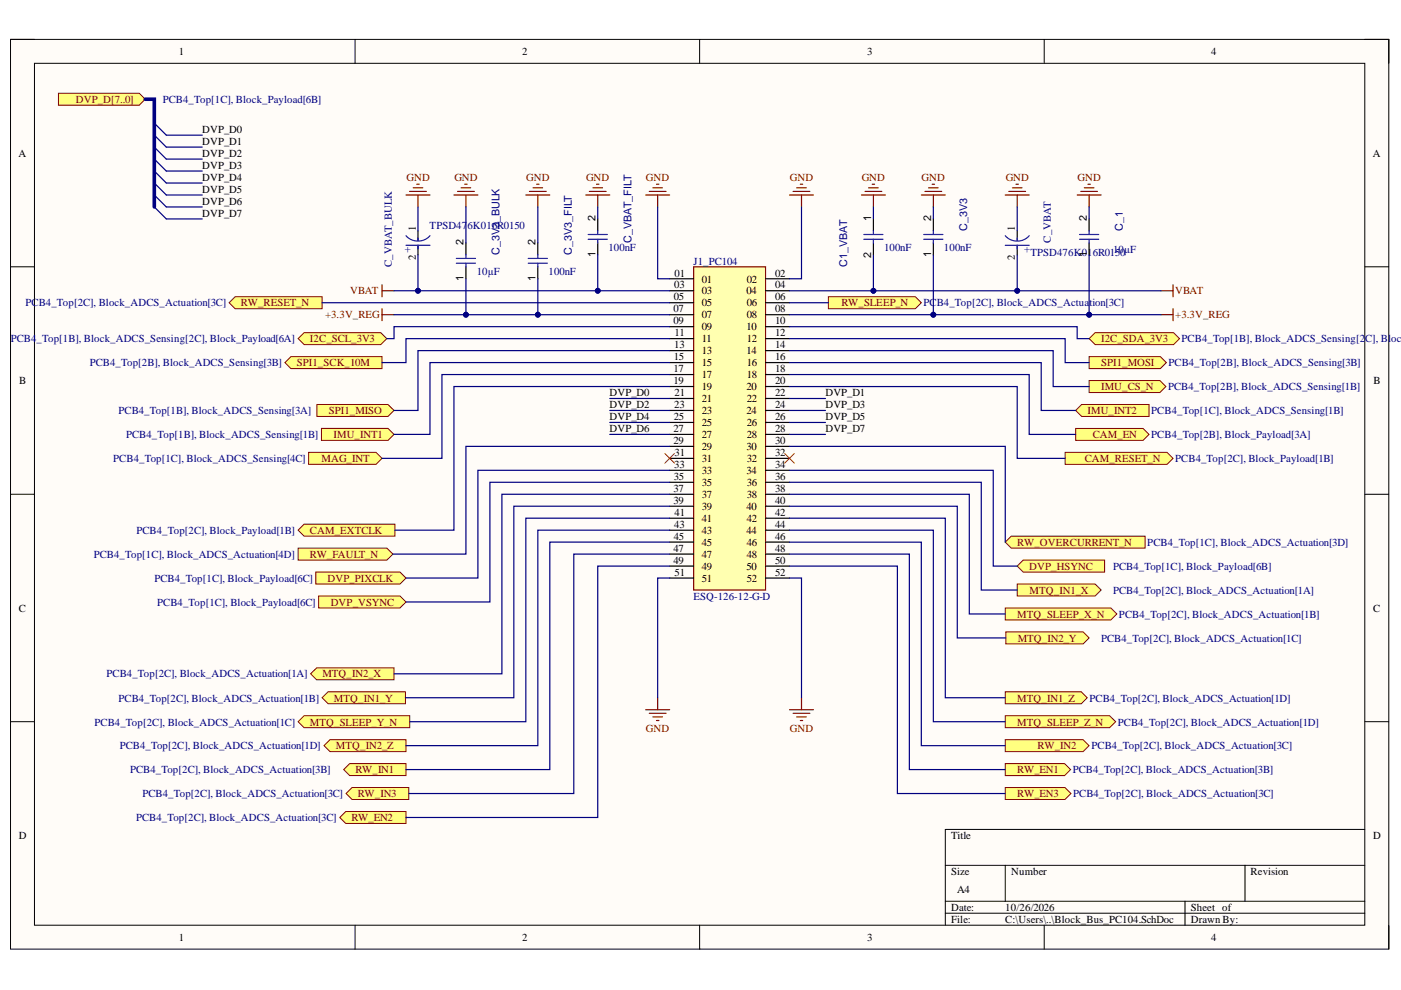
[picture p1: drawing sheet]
<svg xmlns="http://www.w3.org/2000/svg" width="297mm" height="210mm" viewBox="0 0 297 210" stroke-linecap="round" stroke-linejoin="round" font-family="sans-serif">
<path d="M2.2 8.4h292.2v192.8h-292.2z" fill-rule="evenodd" fill="#fffcf8"/>
<path d="M2.2 8.4h292.2v192.8h-292.2z" fill="none" stroke="#000" stroke-width=".21"/>
<path d="M7.3 13.4h282.1v182.8h-282.1z" fill-rule="evenodd" fill="#fffcf8"/>
<g fill="none" stroke="#000" stroke-width=".21">
<path d="M2.2 8.3h5.1M7.3 13.4h282.1v182.8h-282.1zM75.3 8.3v5.1M148.3 8.3v5.1M221.4 8.4v5M289.4 8.4h5v5M2.2 56.6h5.1M289.4 56.6h5M2.2 104.8h5.1M289.4 104.8h5M2.2 153h5.1M289.4 153h5"/>
<path d="M289.4 175.9h-89v20.3M75.3 196.2v5M148.3 196.2v5M200.4 183.5h89M200.4 191.1h89M200.4 193.6h89M213.1 183.5v7.6M221.4 196.2v5M251.2 191.1v5.1M264 183.5v7.6M294.4 196.2v5"/>
</g>
<path d="M147.1 56.6h15.2v68.5h-15.2z" fill-rule="evenodd" fill="#ffffb0"/>
<g fill="none" stroke="#800000" stroke-width=".25">
<path d="M87.6 39.8h2M88.4 39.1h.5M97.8 39.8h2M98.5 39.1h.5M113 39.8h2M113.8 39.1h.5M125.7 39.8h2M126.5 39.1h.5M138.4 39.8h2.1M139.2 39.1h.5M168.9 39.8h2M169.7 39.1h.5"/>
<path d="M184.2 39.8h2M184.9 39.1h.5M196.9 39.8h2M197.6 39.1h.5M214.7 39.8h2M215.4 39.1h.5M229.9 39.8h2M230.7 39.1h.5M86.1 41.3h5.1M86.8 40.6h3.6M88.6 41.3v2.6M96.2 41.3h5.1"/>
<path d="M97 40.6h3.6M98.8 41.3v2.6M111.5 41.3h5.1M112.2 40.6h3.6M114 41.3v2.6M124.2 41.3h5.1M125 40.6h3.5M126.7 41.3v2.6M136.9 41.3h5.1M137.7 40.6h3.5M139.4 41.3v2.6M147.1 56.6h15.2v68.5h-15.2z"/>
<path d="M167.4 41.3h5.1M168.2 40.6h3.5M169.9 41.3v2.6M182.6 41.3h5.1M183.4 40.6h3.6M185.2 41.3v2.6M195.3 41.3h5.1M196.1 40.6h3.6M197.9 41.3v2.6M213.1 41.3h5.1M213.9 40.6h3.5M215.7 41.3v2.6"/>
<path d="M228.4 41.3h5.1M229.1 40.6h3.6M230.9 41.3v2.6M81 60.4v2.5M81 65.5v2.5M81 61.6h2.5M81 66.7h2.5M246.2 61.7h2.5M246.2 66.7h2.5M248.7 60.4v2.5M248.7 65.5v2.5M136.9 150.5h5.1"/>
<path d="M137.7 151.2h3.5M138.4 152h2.1M139.2 152.8h.5M139.4 147.9v2.6M167.4 150.5h5.1M168.2 151.2h3.5M168.9 152h2M169.7 152.8h.5M169.9 147.9v2.6"/>
</g>
<g fill="none" stroke="#000" stroke-width=".25">
<path d="M88.6 49v2M88.6 52v2M98.8 51.5v2.5M98.8 56.6v2.5M114 51.5v2.5M114 56.6v2.5M126.7 46.4v2.6M126.7 51.5v2.5M142 59.1h5.1M162.3 59.1h5.1M185.2 46.4v2.6M185.2 51.5v2.5"/>
<path d="M197.9 46.4v2.6M197.9 51.5v2.5M215.7 49v2M215.7 52v2M230.9 46.4v2.6M230.9 51.5v2.5M142 61.6h5.1M142 64.2h5.1M142 66.7h5.1M142 69.3h5.1M142 71.8h5.1M142 74.3h5.1"/>
<path d="M142 76.9h5.1M142 79.4h5.1M162.3 61.6h5.1M162.3 64.2h5.1M162.3 66.7h5.1M162.3 69.3h5.1M162.3 71.8h5.1M162.3 74.3h5.1M162.3 76.9h5.1M162.3 79.4h5.1M142 82h5.1M142 84.5h5.1"/>
<path d="M142 87h5.1M142 89.6h5.1M142 92.1h5.1M142 94.6h5.1M142 97.2h5.1M142 99.7h5.1M162.3 82h5.1M162.3 84.5h5.1M162.3 87h5.1M162.3 89.6h5.1M162.3 92.1h5.1M162.3 94.6h5.1"/>
<path d="M162.3 97.2h5.1M162.3 99.7h5.1M142 102.3h5.1M142 104.8h5.1M142 107.3h5.1M142 109.9h5.1M142 112.4h5.1M142 114.9h5.1M142 117.5h5.1M162.3 102.3h5.1M162.3 104.8h5.1M162.3 107.3h5.1"/>
<path d="M162.3 109.9h5.1M162.3 112.4h5.1M162.3 114.9h5.1M162.3 117.5h5.1M142 120h5.1M142 122.6h5.1M162.3 120h5.1M162.3 122.6h5.1"/>
</g>
<g fill="none" stroke="#00f" stroke-width=".25">
<path d="M86.1 50a3.4 3.4 0 0 0 5.1 0M86.1 52h5.1M88.6 50.5v.5M88.6 52v.8M96.7 54.8h4.1M96.7 55.8h4.1M98.8 54v.8M98.8 55.8v.8M112 54.8h4.1M112 55.8h4.1M114 54v.8M114 55.8v.8"/>
<path d="M124.7 49.7h4.1M124.7 50.7h4.1M126.7 49v.7M126.7 50.7v.8M183.1 49.7h4.1M183.1 50.7h4.1M185.2 49v.7M185.2 50.7v.8M195.8 49.7h4.1M195.8 50.7h4.1M197.9 49v.7M197.9 50.7v.8"/>
<path d="M213.1 50a3.4 3.4 0 0 0 5.1 0M213.1 52h5.1M215.7 50.5v.5M215.7 52v.8M228.9 49.7h4M228.9 50.7h4M230.9 49v.7M230.9 50.7v.8"/>
</g>
<path d="M63.2 71.8l1.3-1.3h16.2l1.3 1.3-1.3 1.3h-16.2z" fill-rule="evenodd" fill="#ffff80"/>
<path d="M63.2 71.8l1.3-1.3h16.2l1.3 1.3-1.3 1.3h-16.2z" fill="none" stroke="#800000" stroke-width=".21"/>
<path d="M230.9 71.8l1.3-1.3h16.6l1.3 1.3-1.3 1.3h-16.6z" fill-rule="evenodd" fill="#ffff80"/>
<path d="M230.9 71.8l1.3-1.3h16.6l1.3 1.3-1.3 1.3h-16.6z" fill="none" stroke="#800000" stroke-width=".21"/>
<path d="M60.4 76.9l1.3-1.3h19.3v2.5h-19.3z" fill-rule="evenodd" fill="#ffff80"/>
<path d="M60.4 76.9l1.3-1.3h19.3v2.5h-19.3z" fill="none" stroke="#800000" stroke-width=".21"/>
<path d="M230.9 75.6h15.1l1.3 1.3-1.3 1.2h-15.1z" fill-rule="evenodd" fill="#ffff80"/>
<path d="M230.9 75.6h15.1l1.3 1.3-1.3 1.2h-15.1z" fill="none" stroke="#800000" stroke-width=".21"/>
<path d="M67.2 85.8h15.1l1.2 1.2-1.2 1.3h-15.1z" fill-rule="evenodd" fill="#ffff80"/>
<path d="M67.2 85.8h15.1l1.2 1.2-1.2 1.3h-15.1z" fill="none" stroke="#800000" stroke-width=".21"/>
<path d="M230.9 80.7h15l1.3 1.3-1.3 1.2h-15z" fill-rule="evenodd" fill="#ffff80"/>
<path d="M230.9 80.7h15l1.3 1.3-1.3 1.2h-15z" fill="none" stroke="#800000" stroke-width=".21"/>
<path d="M68.2 90.8h14.1l1.2 1.3-1.2 1.3h-14.1z" fill-rule="evenodd" fill="#ffff80"/>
<path d="M68.2 90.8h14.1l1.2 1.3-1.2 1.3h-14.1z" fill="none" stroke="#800000" stroke-width=".21"/>
<path d="M65.4 95.9h14.3l1.3 1.3-1.3 1.2h-14.3z" fill-rule="evenodd" fill="#ffff80"/>
<path d="M65.4 95.9h14.3l1.3 1.3-1.3 1.2h-14.3z" fill="none" stroke="#800000" stroke-width=".21"/>
<path d="M228.1 87l1.2-1.2h14.3v2.5h-14.3z" fill-rule="evenodd" fill="#ffff80"/>
<path d="M228.1 87l1.2-1.2h14.3v2.5h-14.3z" fill="none" stroke="#800000" stroke-width=".21"/>
<path d="M228.1 90.8h14.3l1.2 1.3-1.2 1.3h-14.3z" fill-rule="evenodd" fill="#ffff80"/>
<path d="M228.1 90.8h14.3l1.2 1.3-1.2 1.3h-14.3z" fill="none" stroke="#800000" stroke-width=".21"/>
<path d="M64.5 111.1h19.2v2.6h-19.2l-1.3-1.3z" fill-rule="evenodd" fill="#ffff80"/>
<path d="M64.5 111.1h19.2v2.6h-19.2l-1.3-1.3z" fill="none" stroke="#800000" stroke-width=".21"/>
<path d="M225.8 95.9h21.6l1.3 1.3-1.3 1.3h-21.6z" fill-rule="evenodd" fill="#ffff80"/>
<path d="M225.8 95.9h21.6l1.3 1.3-1.3 1.3h-21.6z" fill="none" stroke="#800000" stroke-width=".21"/>
<path d="M12.4 19.8h17.1l1.3 1.2-1.3 1.3h-17.1z" fill-rule="evenodd" fill="#ffff80"/>
<path d="M12.4 19.8h17.1l1.3 1.2-1.3 1.3h-17.1z" fill="none" stroke="#800000" stroke-width=".21"/>
<path d="M67 121.3h17.8l1.3 1.3-1.3 1.2h-17.8z" fill-rule="evenodd" fill="#ffff80"/>
<path d="M67 121.3h17.8l1.3 1.3-1.3 1.2h-17.8z" fill="none" stroke="#800000" stroke-width=".21"/>
<path d="M216.9 118.8h17.3v2.5h-17.3l-1.2-1.3z" fill-rule="evenodd" fill="#ffff80"/>
<path d="M216.9 118.8h17.3v2.5h-17.3l-1.2-1.3z" fill="none" stroke="#800000" stroke-width=".21"/>
<path d="M67.6 126.4h17.2l1.3 1.2-1.3 1.3h-17.2z" fill-rule="evenodd" fill="#ffff80"/>
<path d="M67.6 126.4h17.2l1.3 1.2-1.3 1.3h-17.2z" fill="none" stroke="#800000" stroke-width=".21"/>
<path d="M215.7 123.8h16.5l1.3 1.3-1.3 1.3h-16.5z" fill-rule="evenodd" fill="#ffff80"/>
<path d="M215.7 123.8h16.5l1.3 1.3-1.3 1.3h-16.5z" fill="none" stroke="#800000" stroke-width=".21"/>
<path d="M213.1 128.9h22.4l1.3 1.3-1.3 1.2h-22.4z" fill-rule="evenodd" fill="#ffff80"/>
<path d="M213.1 128.9h22.4l1.3 1.3-1.3 1.2h-22.4z" fill="none" stroke="#800000" stroke-width=".21"/>
<path d="M65.9 142.9l1.2-1.3h16.4v2.5h-16.4z" fill-rule="evenodd" fill="#ffff80"/>
<path d="M65.9 142.9l1.2-1.3h16.4v2.5h-16.4z" fill="none" stroke="#800000" stroke-width=".21"/>
<path d="M68.3 147.9l1.3-1.2h16.4v2.5h-16.4z" fill-rule="evenodd" fill="#ffff80"/>
<path d="M68.3 147.9l1.3-1.2h16.4v2.5h-16.4z" fill="none" stroke="#800000" stroke-width=".21"/>
<path d="M213.2 134h16.4l1.3 1.3-1.3 1.2h-16.4z" fill-rule="evenodd" fill="#ffff80"/>
<path d="M213.2 134h16.4l1.3 1.3-1.3 1.2h-16.4z" fill="none" stroke="#800000" stroke-width=".21"/>
<path d="M64.5 151.7h22.4v2.6h-22.4l-1.3-1.3z" fill-rule="evenodd" fill="#ffff80"/>
<path d="M64.5 151.7h22.4v2.6h-22.4l-1.3-1.3z" fill="none" stroke="#800000" stroke-width=".21"/>
<path d="M213.1 146.7h16.1l1.3 1.2-1.3 1.3h-16.1z" fill-rule="evenodd" fill="#ffff80"/>
<path d="M213.1 146.7h16.1l1.3 1.2-1.3 1.3h-16.1z" fill="none" stroke="#800000" stroke-width=".21"/>
<path d="M68.7 158.1l1.3-1.3h16.1v2.6h-16.1z" fill-rule="evenodd" fill="#ffff80"/>
<path d="M68.7 158.1l1.3-1.3h16.1v2.6h-16.1z" fill="none" stroke="#800000" stroke-width=".21"/>
<path d="M213.1 151.8h22.2l1.2 1.2-1.2 1.3h-22.2z" fill-rule="evenodd" fill="#ffff80"/>
<path d="M213.1 151.8h22.2l1.2 1.2-1.2 1.3h-22.2z" fill="none" stroke="#800000" stroke-width=".21"/>
<path d="M48.6 64.2l1.3-1.3h18.4v2.6h-18.4z" fill-rule="evenodd" fill="#ffff80"/>
<path d="M48.6 64.2l1.3-1.3h18.4v2.6h-18.4z" fill="none" stroke="#800000" stroke-width=".21"/>
<path d="M175.6 62.9h18.5l1.2 1.3-1.2 1.3h-18.5z" fill-rule="evenodd" fill="#ffff80"/>
<path d="M175.6 62.9h18.5l1.2 1.3-1.2 1.3h-18.5z" fill="none" stroke="#800000" stroke-width=".21"/>
<path d="M213.1 161.9h12.6l1.3 1.3-1.3 1.2h-12.6z" fill-rule="evenodd" fill="#ffff80"/>
<path d="M213.1 161.9h12.6l1.3 1.3-1.3 1.2h-12.6z" fill="none" stroke="#800000" stroke-width=".21"/>
<path d="M72 173.3l1.3-1.2h12.8v2.5h-12.8z" fill-rule="evenodd" fill="#ffff80"/>
<path d="M72 173.3l1.3-1.2h12.8v2.5h-12.8z" fill="none" stroke="#800000" stroke-width=".21"/>
<path d="M72.9 163.2l1.2-1.3h12v2.5h-12z" fill-rule="evenodd" fill="#ffff80"/>
<path d="M72.9 163.2l1.2-1.3h12v2.5h-12z" fill="none" stroke="#800000" stroke-width=".21"/>
<path d="M213.1 156.8h16.5l1.3 1.3-1.3 1.3h-16.5z" fill-rule="evenodd" fill="#ffff80"/>
<path d="M213.1 156.8h16.5l1.3 1.3-1.3 1.3h-16.5z" fill="none" stroke="#800000" stroke-width=".21"/>
<path d="M74.6 167h12.1v2.5h-12.1l-1.2-1.3z" fill-rule="evenodd" fill="#ffff80"/>
<path d="M74.6 167h12.1v2.5h-12.1l-1.2-1.3z" fill="none" stroke="#800000" stroke-width=".21"/>
<path d="M213.1 167h12.7l1.3 1.2-1.3 1.3h-12.7z" fill-rule="evenodd" fill="#ffff80"/>
<path d="M213.1 167h12.7l1.3 1.2-1.3 1.3h-12.7z" fill="none" stroke="#800000" stroke-width=".21"/>
<path d="M63.2 116.2h18.8l1.3 1.3-1.3 1.3h-18.8z" fill-rule="evenodd" fill="#ffff80"/>
<path d="M63.2 116.2h18.8l1.3 1.3-1.3 1.3h-18.8z" fill="none" stroke="#800000" stroke-width=".21"/>
<path d="M213.1 114.9l1.3-1.2h28.4v2.5h-28.4z" fill-rule="evenodd" fill="#ffff80"/>
<path d="M213.1 114.9l1.3-1.2h28.4v2.5h-28.4z" fill="none" stroke="#800000" stroke-width=".21"/>
<path d="M141 96.2l2 2M143 96.2l-2 2M166.4 96.2l2 2M168.4 96.2l-2 2" fill="none" stroke="#f00" stroke-width=".21"/>
<g fill="none" stroke="#000080" stroke-width=".25">
<path d="M32.7 26.1l2.6 2.6M32.7 28.7l2.6 2.5M32.7 31.2l2.6 2.5M32.7 33.7l2.6 2.6M32.7 36.3l2.6 2.5M32.7 38.8l2.6 2.5M32.7 41.3l2.6 2.6M32.7 43.9l2.6 2.5M139.4 43.9v15.2h2.6M169.9 43.9v15.2h-2.5M167.4 61.7h78.8M142 122.6h-2.6v25.3"/>
<path d="M167.4 122.6h2.5v25.3"/>
</g>
<circle cx="185.2" cy="61.7" r=".51" fill="#000080"/>
<circle cx="185.2" cy="61.7" r=".51" fill="none" stroke="#000080" stroke-width=".21"/>
<circle cx="215.7" cy="61.7" r=".51" fill="#000080"/>
<circle cx="215.7" cy="61.7" r=".51" fill="none" stroke="#000080" stroke-width=".21"/>
<path d="M83.5 61.6h58.5" fill="none" stroke="#000080" stroke-width=".25"/>
<circle cx="126.7" cy="61.6" r=".51" fill="#000080"/>
<circle cx="126.7" cy="61.6" r=".51" fill="none" stroke="#000080" stroke-width=".21"/>
<circle cx="88.6" cy="61.6" r=".51" fill="#000080"/>
<circle cx="88.6" cy="61.6" r=".51" fill="none" stroke="#000080" stroke-width=".21"/>
<path d="M126.7 54v7.6" fill="none" stroke="#000080" stroke-width=".25"/>
<circle cx="126.7" cy="61.6" r=".51" fill="#000080"/>
<circle cx="126.7" cy="61.6" r=".51" fill="none" stroke="#000080" stroke-width=".21"/>
<path d="M88.6 43.9v5.1M126.7 43.9v2.5M215.7 54v7.7" fill="none" stroke="#000080" stroke-width=".25"/>
<circle cx="215.7" cy="61.7" r=".51" fill="#000080"/>
<circle cx="215.7" cy="61.7" r=".51" fill="none" stroke="#000080" stroke-width=".21"/>
<path d="M185.2 54v7.7M215.7 43.9v5.1" fill="none" stroke="#000080" stroke-width=".25"/>
<circle cx="185.2" cy="61.7" r=".51" fill="#000080"/>
<circle cx="185.2" cy="61.7" r=".51" fill="none" stroke="#000080" stroke-width=".21"/>
<path d="M185.2 43.9v2.5M83.5 66.7h58.5" fill="none" stroke="#000080" stroke-width=".25"/>
<circle cx="114" cy="66.7" r=".51" fill="#000080"/>
<circle cx="114" cy="66.7" r=".51" fill="none" stroke="#000080" stroke-width=".21"/>
<circle cx="98.8" cy="66.7" r=".51" fill="#000080"/>
<circle cx="98.8" cy="66.7" r=".51" fill="none" stroke="#000080" stroke-width=".21"/>
<path d="M167.4 66.7h78.8" fill="none" stroke="#000080" stroke-width=".25"/>
<circle cx="197.9" cy="66.7" r=".51" fill="#000080"/>
<circle cx="197.9" cy="66.7" r=".51" fill="none" stroke="#000080" stroke-width=".21"/>
<circle cx="230.9" cy="66.7" r=".51" fill="#000080"/>
<circle cx="230.9" cy="66.7" r=".51" fill="none" stroke="#000080" stroke-width=".21"/>
<path d="M114 59.1v7.6" fill="none" stroke="#000080" stroke-width=".25"/>
<circle cx="114" cy="66.7" r=".51" fill="#000080"/>
<circle cx="114" cy="66.7" r=".51" fill="none" stroke="#000080" stroke-width=".21"/>
<path d="M98.8 59.1v7.6M114 43.9v7.6" fill="none" stroke="#000080" stroke-width=".25"/>
<circle cx="98.8" cy="66.7" r=".51" fill="#000080"/>
<circle cx="98.8" cy="66.7" r=".51" fill="none" stroke="#000080" stroke-width=".21"/>
<path d="M98.8 43.9v7.6M197.9 54v12.7" fill="none" stroke="#000080" stroke-width=".25"/>
<circle cx="197.9" cy="66.7" r=".51" fill="#000080"/>
<circle cx="197.9" cy="66.7" r=".51" fill="none" stroke="#000080" stroke-width=".21"/>
<path d="M197.9 43.9v2.5M230.9 54v12.7" fill="none" stroke="#000080" stroke-width=".25"/>
<circle cx="230.9" cy="66.7" r=".51" fill="#000080"/>
<circle cx="230.9" cy="66.7" r=".51" fill="none" stroke="#000080" stroke-width=".21"/>
<path d="M88.6 54v7.6M230.9 43.9v2.5" fill="none" stroke="#000080" stroke-width=".25"/>
<circle cx="88.6" cy="61.6" r=".51" fill="#000080"/>
<circle cx="88.6" cy="61.6" r=".51" fill="none" stroke="#000080" stroke-width=".21"/>
<g fill="none" stroke="#000080" stroke-width=".25">
<path d="M35.3 28.7h7.6M35.3 31.2h7.6M35.3 33.7h7.6M35.3 36.3h7.6M35.3 38.8h7.6M35.3 41.3h7.6M35.3 43.9h7.6M35.3 46.4h7.6M68.3 64.2h73.7M142 71.8h-55.9v5.1h-5.1M142 69.3h-58.5v2.5h-1.5M142 76.9h-50.8v15.2h-7.7"/>
<path d="M142 79.4h-48.3v17.8h-12.7M142 74.3h-53.4v12.7h-5.1M167.4 69.3h61v2.5h2.5M167.4 71.8h58.4v5.1h5.1M167.4 74.3h55.9v7.7h7.6M167.4 76.9h53.4v10.1h7.3M167.4 79.4h50.8v12.7h9.9M167.4 64.2h8.2M129.3 84.5h12.7M129.3 87h12.7M129.3 89.6h12.7M129.3 92.1h12.7"/>
<path d="M142 82h-45.8v30.4h-12.5M142 99.7h-40.7v22.9h-15.2M142 94.6h-43.2v22.9h-15.5M167.4 82h48.3v15.2h10.1M167.4 99.7h43.2v20.3h5.1M167.4 94.6h45.7v20.3M167.4 84.5h7.6M167.4 87h7.6M167.4 89.6h7.6M167.4 92.1h7.6M142 102.3h-38.1v25.3h-17.8M142 104.8h-35.6v38.1h-22.9"/>
<path d="M142 109.9h-30.5v43.1h-24.6M142 107.3h-33.1v40.6h-22.9M142 112.4h-28v45.7h-27.9M142 117.5h-20.3v50.7h-35M142 114.9h-25.4v48.3h-30.5M167.4 104.8h38.1v25.4h7.6M167.4 109.9h33v38h12.7M167.4 112.4h30.5v40.6h15.2M167.4 114.9h27.9v43.2h17.8M167.4 117.5h25.4v45.7h20.3M167.4 107.3h35.6v28h10.2M167.4 102.3h40.6v22.8h7.7"/>
<path d="M142 120h-15.3v53.3h-40.6M167.4 120h22.9v48.2h22.8"/>
</g>
<path d="M30.8 21h1.9v22.9" fill="none" stroke="#000080" stroke-width=".76"/>
<g font-size="2.3">
<text x="37.9" y="11.7">1</text>
<text x="110.7" y="11.7">2</text>
<text x="183.9" y="11.7">3</text>
<text x="256.8" y="11.7">4</text>
<text x="42.9" y="28.1">DVP_D0</text>
<text x="3.9" y="33.3">A</text>
<text x="42.9" y="30.8">DVP_D1</text>
<text x="42.9" y="33.3">DVP_D2</text>
<text x="42.9" y="35.8">DVP_D3</text>
<text x="291" y="33.3">A</text>
<text x="42.9" y="38.4">DVP_D4</text>
<text x="42.9" y="40.9">DVP_D5</text>
<text x="42.9" y="43.4">DVP_D6</text>
<text x="42.9" y="46">DVP_D7</text>
<text x="126.3" y="46.9" transform="rotate(-90 126.3 46.9)">2</text>
<text x="184.7" y="46.9" transform="rotate(-90 184.7 46.9)">1</text>
<text x="197.4" y="46.9" transform="rotate(-90 197.4 46.9)">2</text>
<text x="230.4" y="46.9" transform="rotate(-90 230.4 46.9)">2</text>
<text x="88.1" y="48.9" transform="rotate(-90 88.1 48.9)">1</text>
<text x="98.3" y="52" transform="rotate(-90 98.3 52)">2</text>
<text x="113.5" y="52" transform="rotate(-90 113.5 52)">2</text>
<text x="215.2" y="48.9" transform="rotate(-90 215.2 48.9)">1</text>
<text x="88.1" y="55.1" transform="rotate(-90 88.1 55.1)">2</text>
<text x="98.3" y="59.5" transform="rotate(-90 98.3 59.5)">1</text>
<text x="113.5" y="59.5" transform="rotate(-90 113.5 59.5)">1</text>
<text x="126.3" y="54.4" transform="rotate(-90 126.3 54.4)">1</text>
<text x="143" y="58.6">01</text>
<text x="148.8" y="59.9">01</text>
<text x="158.3" y="59.9">02</text>
<text x="164.3" y="58.6">02</text>
<text x="184.7" y="54.7" transform="rotate(-90 184.7 54.7)">2</text>
<text x="197.4" y="54.4" transform="rotate(-90 197.4 54.4)">1</text>
<text x="215.2" y="55.1" transform="rotate(-90 215.2 55.1)">2</text>
<text x="230.4" y="54.4" transform="rotate(-90 230.4 54.4)">1</text>
<text x="142.9" y="63.7">05</text>
<text x="142.9" y="61.2">03</text>
<text x="148.8" y="62.4">03</text>
<text x="148.8" y="65">05</text>
<text x="158.3" y="62.4">04</text>
<text x="158.3" y="65">06</text>
<text x="164.3" y="61.2">04</text>
<text x="164.3" y="63.7">06</text>
<text x="142.8" y="66.2">07</text>
<text x="142.8" y="68.8">09</text>
<text x="143" y="71.3">11</text>
<text x="148.8" y="67.5">07</text>
<text x="148.8" y="70">09</text>
<text x="158.3" y="70">10</text>
<text x="158.3" y="67.5">08</text>
<text x="164.3" y="66.2">08</text>
<text x="164.3" y="68.8">10</text>
<text x="164.3" y="71.3">12</text>
<text x="142.9" y="76.4">15</text>
<text x="142.9" y="73.8">13</text>
<text x="148.8" y="72.6">11</text>
<text x="148.8" y="75.1">13</text>
<text x="148.8" y="77.6">15</text>
<text x="158.3" y="75.1">14</text>
<text x="158.3" y="72.6">12</text>
<text x="158.3" y="77.6">16</text>
<text x="164.3" y="73.8">14</text>
<text x="164.3" y="76.4">16</text>
<text x="4.1" y="81.4">B</text>
<text x="129.2" y="84">DVP_D0</text>
<text x="142.8" y="78.9">17</text>
<text x="142.8" y="81.4">19</text>
<text x="143" y="84">21</text>
<text x="148.8" y="80.2">17</text>
<text x="148.8" y="82.7">19</text>
<text x="158.3" y="82.7">20</text>
<text x="158.3" y="80.2">18</text>
<text x="164.3" y="78.9">18</text>
<text x="164.3" y="81.4">20</text>
<text x="164.3" y="84">22</text>
<text x="175" y="84">DVP_D1</text>
<text x="291.2" y="81.4">B</text>
<text x="129.2" y="86.5">DVP_D2</text>
<text x="129.2" y="89.1">DVP_D4</text>
<text x="142.9" y="89.1">25</text>
<text x="142.9" y="86.5">23</text>
<text x="148.8" y="85.2">21</text>
<text x="148.8" y="87.8">23</text>
<text x="158.3" y="87.8">24</text>
<text x="158.3" y="85.2">22</text>
<text x="164.3" y="86.5">24</text>
<text x="164.3" y="89.1">26</text>
<text x="175" y="86.5">DVP_D3</text>
<text x="175" y="89.1">DVP_D5</text>
<text x="129.2" y="91.7">DVP_D6</text>
<text x="142.8" y="91.7">27</text>
<text x="142.8" y="94.2">29</text>
<text x="148.8" y="90.4">25</text>
<text x="148.8" y="92.9">27</text>
<text x="148.8" y="95.5">29</text>
<text x="158.3" y="95.5">30</text>
<text x="158.3" y="90.4">26</text>
<text x="158.3" y="92.9">28</text>
<text x="164.3" y="91.7">28</text>
<text x="164.3" y="94.2">30</text>
<text x="175" y="91.7">DVP_D7</text>
<text x="142.9" y="101.8">35</text>
<text x="142.9" y="99.3">33</text>
<text x="143" y="96.7">31</text>
<text x="148.8" y="98">31</text>
<text x="148.8" y="100.5">33</text>
<text x="158.3" y="100.5">34</text>
<text x="158.3" y="98">32</text>
<text x="164.3" y="96.7">32</text>
<text x="164.3" y="99.3">34</text>
<text x="164.3" y="101.8">36</text>
<text x="142.8" y="104.3">37</text>
<text x="142.8" y="106.9">39</text>
<text x="148.8" y="103.1">35</text>
<text x="148.8" y="105.6">37</text>
<text x="158.3" y="103.1">36</text>
<text x="158.3" y="105.6">38</text>
<text x="164.3" y="104.3">38</text>
<text x="164.3" y="106.9">40</text>
<text x="142.9" y="111.9">43</text>
<text x="143" y="109.4">41</text>
<text x="148.8" y="108.1">39</text>
<text x="148.8" y="110.7">41</text>
<text x="148.8" y="113.2">43</text>
<text x="158.3" y="108.1">40</text>
<text x="158.3" y="113.2">44</text>
<text x="158.3" y="110.7">42</text>
<text x="164.3" y="109.4">42</text>
<text x="164.3" y="111.9">44</text>
<text x="142.8" y="117">47</text>
<text x="142.8" y="119.5">49</text>
<text x="142.9" y="114.5">45</text>
<text x="148.8" y="115.7">45</text>
<text x="148.8" y="118.3">47</text>
<text x="158.3" y="115.7">46</text>
<text x="158.3" y="118.3">48</text>
<text x="164.3" y="114.5">46</text>
<text x="164.3" y="117">48</text>
<text x="164.3" y="119.5">50</text>
<text x="143" y="122.1">51</text>
<text x="148.8" y="120.8">49</text>
<text x="148.8" y="123.3">51</text>
<text x="158.3" y="120.8">50</text>
<text x="158.3" y="123.3">52</text>
<text x="164.3" y="122.1">52</text>
<text x="4" y="129.7">C</text>
<text x="291.1" y="129.7">C</text>
<text x="4" y="177.9">D</text>
<text x="201.6" y="177.9">Title</text>
<text x="291.1" y="177.9">D</text>
<text x="201.6" y="185.5">Size</text>
<text x="214.4" y="185.5">Number</text>
<text x="265.2" y="185.5">Revision</text>
<text x="202.9" y="189.3">A4</text>
<text x="201.6" y="193.1">Date:</text>
<text x="201.6" y="195.7">File:</text>
<text x="213.1" y="193.1">10/26/2026</text>
<text x="213.1" y="195.7">C:\Users\..\Block_Bus_PC104.SchDoc</text>
<text x="252.5" y="193.1">Sheet of</text>
<text x="252.5" y="195.7">Drawn By:</text>
<text x="37.9" y="199.5">1</text>
<text x="110.7" y="199.5">2</text>
<text x="183.9" y="199.5">3</text>
<text x="256.8" y="199.5">4</text>
</g>
<g font-size="2.3" fill="#800000">
<text x="16.1" y="21.8">DVP_D[7..0]</text>
<text x="86.2" y="38.4">GND</text>
<text x="96.3" y="38.4">GND</text>
<text x="111.6" y="38.4">GND</text>
<text x="124.2" y="38.4">GND</text>
<text x="136.9" y="38.4">GND</text>
<text x="167.5" y="38.4">GND</text>
<text x="182.7" y="38.4">GND</text>
<text x="195.4" y="38.4">GND</text>
<text x="213.2" y="38.4">GND</text>
<text x="228.5" y="38.4">GND</text>
<text x="51.1" y="65">RW_RESET_N</text>
<text x="74.3" y="62.4">VBAT</text>
<text x="178.4" y="65">RW_SLEEP_N</text>
<text x="249.2" y="62.4">VBAT</text>
<text x="68.9" y="67.5">+3.3V_REG</text>
<text x="249.2" y="67.5">+3.3V_REG</text>
<text x="62.9" y="77.6">SPI1_SCK_10M</text>
<text x="65.7" y="72.6">I2C_SCL_3V3</text>
<text x="233.4" y="72.6">I2C_SDA_3V3</text>
<text x="233.4" y="77.6">SPI1_MOSI</text>
<text x="233.4" y="82.7">IMU_CS_N</text>
<text x="69.7" y="87.8">SPI1_MISO</text>
<text x="230.6" y="87.8">IMU_INT2</text>
<text x="70.7" y="92.9">IMU_INT1</text>
<text x="231.7" y="92.9">CAM_EN</text>
<text x="68.2" y="98">MAG_INT</text>
<text x="230" y="98">CAM_RESET_N</text>
<text x="65.7" y="113.2">CAM_EXTCLK</text>
<text x="65.7" y="118.3">RW_FAULT_N</text>
<text x="215.7" y="115.7">RW_OVERCURRENT_N</text>
<text x="69.4" y="123.3">DVP_PIXCLK</text>
<text x="218.2" y="120.8">DVP_HSYNC</text>
<text x="218.3" y="125.9">MTQ_IN1_X</text>
<text x="70.1" y="128.4">DVP_VSYNC</text>
<text x="215.7" y="130.9">MTQ_SLEEP_X_N</text>
<text x="215.8" y="136">MTQ_IN2_Y</text>
<text x="68.3" y="143.6">MTQ_IN2_X</text>
<text x="70.8" y="148.8">MTQ_IN1_Y</text>
<text x="215.7" y="148.8">MTQ_IN1_Z</text>
<text x="65.7" y="153.8">MTQ_SLEEP_Y_N</text>
<text x="136.9" y="155.1">GND</text>
<text x="167.5" y="155.1">GND</text>
<text x="215.7" y="153.8">MTQ_SLEEP_Z_N</text>
<text x="71.2" y="158.9">MTQ_IN2_Z</text>
<text x="220" y="158.9">RW_IN2</text>
<text x="75.4" y="164">RW_IN1</text>
<text x="215.7" y="164">RW_EN1</text>
<text x="75.9" y="169">RW_IN3</text>
<text x="215.7" y="169">RW_EN3</text>
<text x="74.5" y="174.1">RW_EN2</text>
</g>
<g font-size="2.3" fill="#000080">
<text x="34.5" y="21.8">PCB4_Top[1C], Block_Payload[6B]</text>
<text x="87.1" y="52.5" transform="rotate(-180 87.1 52.5)">+</text>
<text x="91.1" y="48.5">TPSD47</text>
<text x="99.1" y="48.5">6K016R0150</text>
<text x="129" y="53.3">100nF</text>
<text x="133.9" y="51.5" transform="rotate(-90 133.9 51.5)">C_VBAT_FILT</text>
<text x="187.4" y="53.3">100nF</text>
<text x="200.1" y="53.3">100nF</text>
<text x="205" y="48.9" transform="rotate(-90 205 48.9)">C_3V3</text>
<text x="218.4" y="52.5" transform="rotate(-180 218.4 52.5)">+</text>
<text x="222.8" y="51.5" transform="rotate(-90 222.8 51.5)">C_VBAT</text>
<text x="236" y="53.6">10µF</text>
<text x="238.1" y="48.9" transform="rotate(-90 238.1 48.9)">C_1</text>
<text x="83.1" y="56.6" transform="rotate(-90 83.1 56.6)">C_VBAT_BULK</text>
<text x="101.1" y="58.4">10µF</text>
<text x="105.9" y="54.1" transform="rotate(-90 105.9 54.1)">C_3V3_BULK</text>
<text x="116.3" y="58.4">100nF</text>
<text x="121.2" y="54.1" transform="rotate(-90 121.2 54.1)">C_3V3_FILT</text>
<text x="147" y="56.1">J1_PC104</text>
<text x="179.6" y="56.6" transform="rotate(-90 179.6 56.6)">C1_VBAT</text>
<text x="218.5" y="54.3">TPSD476K016R0150</text>
<text x="5.4" y="65">PCB4_Top[2C], Block_ADCS_Actuation[3C]</text>
<text x="195.8" y="65">PCB4_Top[2C], Block_ADCS_Actuation[3C]</text>
<text x="2.3" y="72.6">PCB4</text>
<text x="7.8" y="72.6">_Top[1B], Block_ADCS_Sensing[2C], Block_Payload[6A]</text>
<text x="19" y="77.6">PCB4_Top[2B], Block_ADCS_Sensing[3B]</text>
<text x="247.7" y="77.6">PCB4_Top[2B], Block_ADCS_Sensing[3B]</text>
<text x="250.5" y="72.6">PCB4_Top[1B], Block_ADCS_Sensing[2</text>
<text x="289.5" y="72.6">C], Bl</text>
<text x="295" y="72.6">ock</text>
<text x="247.7" y="82.7">PCB4_Top[2B], Block_ADCS_Sensing[1B]</text>
<text x="25.1" y="87.8">PCB4_Top[1B], Block_ADCS_Sensing[3A]</text>
<text x="244.1" y="87.8">PCB4_Top[1C], Block_ADCS_Sensing[1B]</text>
<text x="26.7" y="92.9">PCB4_Top[1B], Block_ADCS_Sensing[1B]</text>
<text x="244.1" y="92.9">PCB4_Top[2B], Block_Payload[3A]</text>
<text x="24" y="98">PCB4_Top[1C], Block_ADCS_Sensing[4C]</text>
<text x="249.2" y="98">PCB4_Top[2C], Block_Payload[1B]</text>
<text x="28.9" y="113.2">PCB4_Top[2C], Block_Payload[1B]</text>
<text x="19.9" y="118.3">PCB4_Top[1C], Block_ADCS_Actuation[4D]</text>
<text x="243.3" y="115.7">PCB4_Top[1C], Block_ADCS_Actuation[3D]</text>
<text x="32.7" y="123.3">PCB4_Top[1C], Block_Payload[6C]</text>
<text x="236" y="120.8">PCB4_Top[1C], Block_Payload[6B]</text>
<text x="236" y="125.9">PCB4_Top[2C], Block_ADCS_Actuation[1A]</text>
<text x="33.3" y="128.4">PCB4_Top[1C], Block_Payload[6C]</text>
<text x="147" y="127.1">ESQ-126-12-G-D</text>
<text x="237.2" y="130.9">PCB4_Top[2C], Block_ADCS_Actuation[1B]</text>
<text x="233.4" y="136">PCB4_Top[2C], Block_ADCS_Actuation[1C]</text>
<text x="22.6" y="143.6">PCB4_Top[2C], Block_ADCS_Actuation[1A]</text>
<text x="25.1" y="148.8">PCB4_Top[2C], Block_ADCS_Actuation[1B]</text>
<text x="231" y="148.8">PCB4_Top[2C], Block_ADCS_Actuation[1D]</text>
<text x="20" y="153.8">PCB4_Top[2C], Block_ADCS_Actuation[1C]</text>
<text x="237" y="153.8">PCB4_Top[2C], Block_ADCS_Actuation[1D]</text>
<text x="25.4" y="158.9">PCB4_Top[2C], Block_ADCS_Actuation[1D]</text>
<text x="231.4" y="158.9">PCB4_Top[2C], Block_ADCS_Actuation[3C]</text>
<text x="27.6" y="164">PCB4_Top[2C], Block_ADCS_Actuation[3B]</text>
<text x="227.4" y="164">PCB4_Top[2C], Block_ADCS_Actuation[3B]</text>
<text x="30.2" y="169">PCB4_Top[2C], Block_ADCS_Actuation[3C]</text>
<text x="227.5" y="169">PCB4_Top[2C], Block_ADCS_Actuation[3C]</text>
<text x="28.8" y="174.1">PCB4_Top[2C], Block_ADCS_Actuation[3C]</text>
</g>
</svg>
